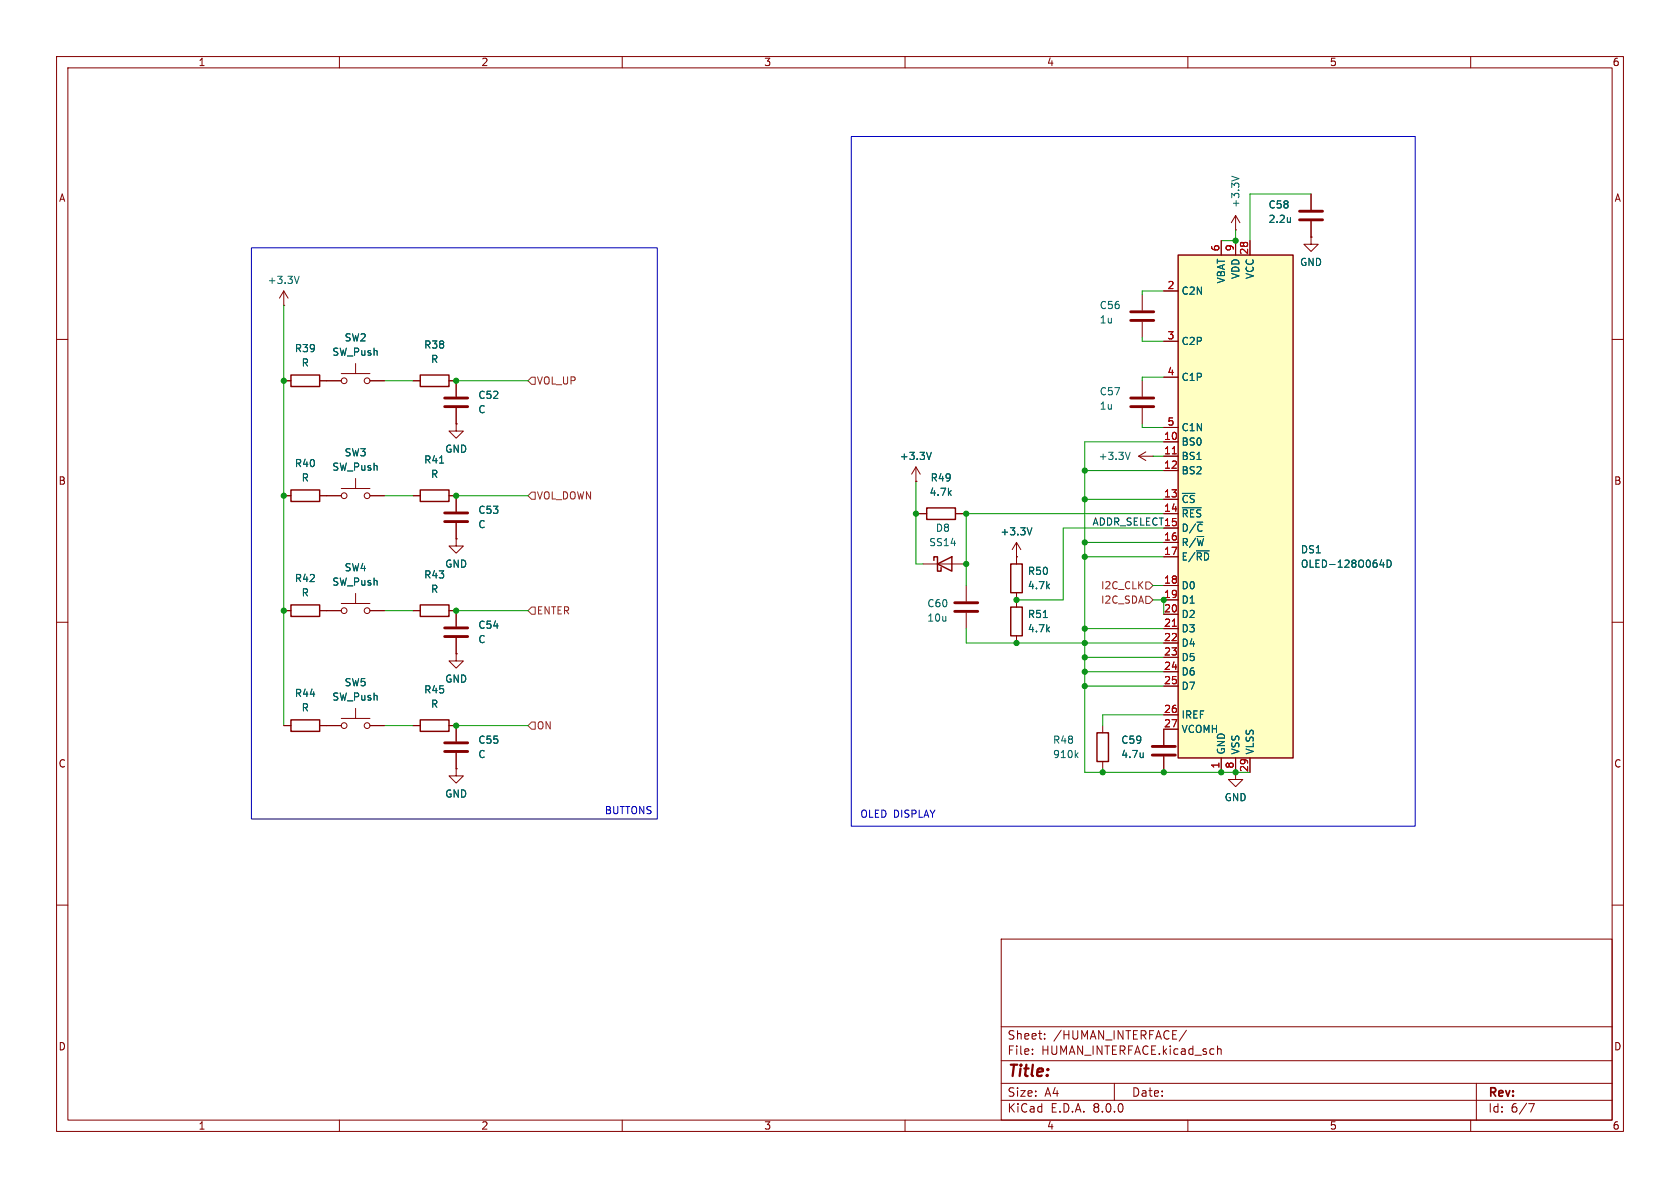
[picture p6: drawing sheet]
<svg xmlns="http://www.w3.org/2000/svg" width="297mm" height="210mm" viewBox="0 0 297 210" stroke-linecap="round" stroke-linejoin="round" font-family="sans-serif">
<g fill="none" stroke="#840000" stroke-width=".18">
<path d="M10 10h277v190h-277zM12 12h273v186h-273zM60 10v2M110 10v2M160 10v2M210 10v2M260 10v2M218.4 38.1l-.7 1.3M218.4 38.1v2.5M218.4 38.1l.8 1.3M231.8 34.3v2.8M231.8 39.1v2.8"/>
<path d="M10 60h2M218.4 40.6h.1M231.8 41.9v1.3h1.2l-1.2 1.3-1.3-1.3h1.3M231.8 41.9h.1M285 60h2M202.6 79.9l-1.3 .7M73 87.6h1.3M79.4 87.6h1.2M179.7 98.4h.1M179.7 95.9l-.8 1.3M179.7 95.9v2.5M179.7 95.9l.8 1.3"/>
<path d="M201.3 80.6l1.3 .8M201.3 80.6h2.5M203.8 80.6h.1M10 110h2M285 110h2M10 160h2M285 160h2M177 166h108v32h-108zM60 198v2M110 198v2M160 198v2M177 194.5h108"/>
<path d="M177 191.5h108M177 187.5h108M177 181.5h108M182.5 186.3v.1M182.5 185.5v.1M184.7 183.6v.1M184.7 182.8v.1M197 191.5v3M209.7 182.1l-1.2 2M210 198v2M215.2 184.9v1.5M215.2 185.5l.3-.1 .3 .1 .1 .9"/>
<path d="M260 198v2M261 191.5v6.5M270.2 195.1h1l-.6 1.5"/>
</g>
<path d="M217.7 31.2l1.3 .4M228.1 38.5v.8M228.1 39.2v.1M199.8 80l-.4 1.2M77.7 81.9h.7M182.4 93.3l-.4 1.3" fill="none" stroke="#006464" stroke-width=".18"/>
<path d="M229.7 38.9h4.1M229.7 37.3h4.1" fill="none" stroke="#840000" stroke-width=".51"/>
<path d="M74.3 86.6h5.1v2h-5.1z" fill="none" stroke="#840000" stroke-width=".25"/>
<path d="M208.3 45.1h20.3v88.9h-20.3z" fill="#ffffc2"/>
<g fill="none" stroke="#840000" stroke-width=".25">
<path d="M208.3 45.1h20.3v88.9h-20.3zM51.4 66.3h5.1v2h-5.1zM74.3 66.3h5.1v2h-5.1zM51.4 86.6h5.1v2h-5.1zM163.8 89.8h5.1v2h-5.1zM165.1 99.1v-.7h.6v2.6h.7v-.7M165.7 99.7l2.6-1.3v2.6zM178.7 99.7h2v5.1h-2zM51.4 106.9h5.1v2.1h-5.1zM74.3 106.9h5.1v2.1h-5.1zM178.7 107.3h2v5.1h-2zM51.4 127.3h5.1v2h-5.1z"/>
<path d="M74.3 127.3h5.1v2h-5.1zM193.9 129.5h2.1v5.1h-2.1z"/>
</g>
<g fill="none" stroke="#840000" stroke-width=".18">
<path d="M231.8 34.3v2.8M231.8 39.1v2.8M50.2 54h.1M50.2 51.4l-.8 1.3M50.2 51.4v2.6M50.2 51.4l.7 1.3M201.9 52.1v2.8M201.9 56.9v2.8M205.7 51.4h2.6M215.9 42.5v2.6M218.4 42.5v2.6M221 42.5v2.6"/>
<path d="M231.8 41.9h.1M50.2 67.3h1.2M56.5 67.3h3.8M60.3 66h5.1M62.9 64.3v1.7M65.4 67.3h2.5M73 67.3h1.3M79.4 67.3h1.2v2.8M80.6 74.9v1.3h1.3l-1.3 1.3-1.2-1.3h1.2M80.6 74.9h.1M80.6 72.1v2.8M201.9 67.3v2.8"/>
<path d="M201.9 72.1v2.8M205.7 78.1h2.6M205.7 60.3h2.6M205.7 66.7h2.6M205.7 75.6h2.6M50.2 87.6h1.2M56.5 87.6h3.8M60.3 86.4h5.1M62.9 84.6v1.8M65.4 87.6h2.5M73 87.6h1.3M79.4 87.6h1.2v2.8"/>
<path d="M80.6 95.3v1.2h1.3l-1.3 1.3-1.2-1.3h1.2M80.6 95.3h.1M80.6 92.5v2.8M161.9 85.1h.1M161.9 82.6l-.7 1.2M161.9 82.6v2.5M161.9 82.6l.8 1.2M162.6 90.8h1.2M163.2 99.7h7.6M168.9 90.8h1.3M179.7 98.4h.1M179.7 98.4v1.3"/>
<path d="M205.7 80.6h2.6M205.7 83.2h2.6M205.7 88.3h2.6M205.7 90.8h2.6M205.7 93.3h2.6M205.7 95.9h2.6M205.7 98.4h2.6M50.2 108h1.2M56.5 108h3.8M60.3 106.7h5.1M62.9 104.9v1.8M65.4 108h2.5"/>
<path d="M73 108h1.3M79.4 108h1.2v2.7M80.6 115.6v1.2h1.3l-1.3 1.3-1.2-1.3h1.2M80.6 115.6h.1M80.6 112.8v2.8M170.8 103.5v2.8M170.8 108.3v2.8M179.7 104.8v2.5M179.7 112.4v1.3M205.7 103.5h2.6M205.7 106h2.6M205.7 108.6h2.6"/>
<path d="M205.7 111.1h2.6M205.7 113.7h2.6M205.7 116.2h2.6M205.7 118.7h2.6M50.2 128.3h1.2M56.5 128.3h3.8M60.3 127h5.1M62.9 125.2v1.8M65.4 128.3h2.5M73 128.3h1.3M79.4 128.3h1.2v2.8M80.6 135.9v1.3h1.3l-1.3 1.2-1.2-1.2h1.2"/>
<path d="M80.6 135.9h.1M80.6 133.1v2.8M194.9 128.3v1.2M194.9 134.6v1.3M205.7 121.3h2.6M205.7 126.4h2.6M205.7 133.7v2.8M208.3 128.9h-2.6v2.8M215.9 134v2.5M218.4 136.5v1.3h1.3l-1.3 1.3-1.2-1.3h1.2M218.4 136.5h.1M218.4 134v2.5"/>
<path d="M221 134v2.5"/>
<circle cx="60.8" cy="67.3" r=".51"/>
<circle cx="64.9" cy="67.3" r=".51"/>
<circle cx="60.8" cy="87.6" r=".51"/>
<circle cx="64.9" cy="87.6" r=".51"/>
<circle cx="60.8" cy="108" r=".51"/>
<circle cx="64.9" cy="108" r=".51"/>
<circle cx="60.8" cy="128.3" r=".51"/>
<circle cx="64.9" cy="128.3" r=".51"/>
</g>
<path d="M207.3 80.2h.7M207.3 110.7h.7" fill="none" stroke="#a90000" stroke-width=".18"/>
<g fill="none" stroke="#006464" stroke-width=".18">
<path d="M228.1 38.5v.8M228.1 39.2v.1M52.9 48.8l-.4 1.3M164.6 80l-.4 1.2M77.7 81.9h.7M182.4 93.3l-.4 1.3M209 89.8h3.4M244 99.9h.7M244.6 99.4v.9M245.2 99a.64 .64 0 0 1 .8 .6 .64 .64 0 0 1-.8 .7zM184.4 109.2h.8M190.2 133.4l.4 .5"/>
<path d="M190.6 133.1l-.5 .5M202.1 133.1v.8M202.1 133.8l-.1 .1"/>
</g>
<g fill="none" stroke="#840000" stroke-width=".51">
<path d="M199.9 56.6h4.1M199.9 55.1h4.1M78.6 71.9h4.1M78.6 70.4h4.1M199.9 71.9h4.1M199.9 70.4h4.1M78.6 92.2h4.1M78.6 90.7h4.1M78.6 112.5h4.1M78.6 111h4.1M168.8 108.1h4M168.8 106.6h4"/>
<path d="M78.6 132.8h4.1M78.6 131.3h4.1M203.7 133.5h4.1M203.7 132h4.1"/>
</g>
<path d="M93.3 67.3l.7-.6h.6v1.2h-.6zM94 87h.6v1.3h-.6l-.7-.7zM94 107.3h.6v1.3h-.6l-.7-.6zM202.6 105.4h.6l.6 .6-.6 .7h-.6zM202.6 102.9h.6l.6 .6-.6 .6h-.6zM94 127.6h.6v1.3h-.6l-.7-.6z" fill="none" stroke="#725600" stroke-width=".18"/>
<path d="M150.5 24.1h99.7v122h-99.7zM44.4 43.8h71.8v101h-71.8z" fill="none" stroke="#0000c2" stroke-width=".18"/>
<g fill="none" stroke="#009600" stroke-width=".18">
<path d="M231.8 34.3h-10.8v8.2M50.2 54v74.3M201.9 59.7v.6h3.8M205.7 51.4h-3.8v.7M218.4 40.6v1.9h-2.5M67.9 67.3h5.1M80.6 67.3h12.7M201.9 74.9v.7h3.8M205.7 78.1h-13.9v58.4h29.2M205.7 66.7h-3.8v.6M67.9 87.6h5.1M80.6 87.6h12.7"/>
<path d="M161.9 90.8h.7M161.9 85.1v14.6h1.3M170.2 90.8h35.5M170.8 90.8v12.7M191.8 95.9h13.9M191.8 83.2h13.9M191.8 88.3h13.9M191.8 98.4h13.9M203.8 80.6h1.9M205.7 93.3h-17.7v12.7h-8.3M67.9 108h5.1M80.6 108h12.7"/>
<path d="M170.8 111.1v2.6h34.9M191.8 116.2h13.9M191.8 118.7h13.9M191.8 111.1h13.9M203.8 106h1.9v2.6M203.8 103.5h1.9M67.9 128.3h5.1M80.6 128.3h12.7M191.8 121.3h13.9M194.9 135.9v.6M205.7 126.4h-10.8v1.9"/>
</g>
<g fill="#009600" stroke="#009600" stroke-width=".18">
<circle cx="191.8" cy="111.1" r=".46"/>
<circle cx="179.7" cy="106" r=".46"/>
<circle cx="191.8" cy="98.4" r=".46"/>
<circle cx="191.8" cy="95.9" r=".46"/>
<circle cx="191.8" cy="83.2" r=".46"/>
<circle cx="191.8" cy="88.3" r=".46"/>
<circle cx="170.8" cy="90.8" r=".46"/>
<circle cx="170.8" cy="99.7" r=".46"/>
<circle cx="179.7" cy="113.7" r=".46"/>
<circle cx="161.9" cy="90.8" r=".46"/>
<circle cx="205.7" cy="106" r=".46"/>
<circle cx="191.8" cy="116.2" r=".46"/>
<circle cx="191.8" cy="118.7" r=".46"/>
<circle cx="191.8" cy="121.3" r=".46"/>
<circle cx="191.8" cy="113.7" r=".46"/>
<circle cx="194.9" cy="136.5" r=".46"/>
<circle cx="218.4" cy="136.5" r=".46"/>
<circle cx="215.9" cy="136.5" r=".46"/>
<circle cx="205.7" cy="136.5" r=".46"/>
<circle cx="50.2" cy="108" r=".46"/>
<circle cx="80.6" cy="87.6" r=".46"/>
<circle cx="80.6" cy="128.3" r=".46"/>
<circle cx="80.6" cy="108" r=".46"/>
<circle cx="218.4" cy="42.5" r=".46"/>
<circle cx="50.2" cy="67.3" r=".46"/>
<circle cx="50.2" cy="87.6" r=".46"/>
<circle cx="80.6" cy="67.3" r=".46"/>
</g>
<text font-size="2.8" fill="#840000" x="178" y="190.9">Title:</text>
<g font-size="2.1" fill="#840000">
<text x="178" y="184">Sheet:</text>
<text x="186.2" y="184">/HUMAN_INTERFACE/</text>
<text x="178" y="186.7">File:</text>
<text x="184.1" y="186.7">HUMAN_INTERFACE.kicad_sch</text>
<text x="178" y="196.9">KiCad</text>
<text x="178" y="194.1">Size:</text>
<text x="184.7" y="194.1">A4</text>
<text x="185.7" y="196.9">E.D.A.</text>
<text x="193.3" y="196.9">8.0.0</text>
<text x="200" y="194.1">Date:</text>
<text x="263" y="194.3">Rev:</text>
<text x="263" y="196.9">Id:</text>
<text x="267.1" y="196.9">6/7</text>
</g>
<g font-size="1.8" fill="#840000">
<text x="35" y="11.9">1</text>
<text x="85" y="11.9">2</text>
<text x="135" y="11.9">3</text>
<text x="185" y="11.9">4</text>
<text x="235" y="11.9">5</text>
<text x="285" y="11.9">6</text>
<text x="10.3" y="35.9">A</text>
<text x="285.3" y="35.9">A</text>
<text x="10.3" y="85.9">B</text>
<text x="285.3" y="85.9">B</text>
<text x="10.3" y="135.9">C</text>
<text x="285.3" y="135.9">C</text>
<text x="10.3" y="185.9">D</text>
<text x="285.3" y="185.9">D</text>
<text x="35" y="199.9">1</text>
<text x="85" y="199.9">2</text>
<text x="135" y="199.9">3</text>
<text x="185" y="199.9">4</text>
<text x="235" y="199.9">5</text>
<text x="285" y="199.9">6</text>
</g>
<g font-size="1.8" fill="#006464">
<text x="219.3" y="36.8" transform="rotate(-90 219.3 36.8)">+3.3V</text>
<text x="224.2" y="37.1">C58</text>
<text x="224.2" y="39.6">2.2u</text>
<text x="229.7" y="47.2">GND</text>
<text x="47.2" y="50.4">+3.3V</text>
<text x="208.8" y="52.3">C2N</text>
<text x="216.8" y="50.2" transform="rotate(-90 216.8 50.2)">VBAT</text>
<text x="219.3" y="49.4" transform="rotate(-90 219.3 49.4)">VDD</text>
<text x="221.8" y="49.4" transform="rotate(-90 221.8 49.4)">VCC</text>
<text x="194.3" y="57.4">1u</text>
<text x="194.3" y="54.8">C56</text>
<text x="52" y="62.5">R39</text>
<text x="53.2" y="65">R</text>
<text x="58.7" y="63.1">SW_Push</text>
<text x="60.8" y="60.6">SW2</text>
<text x="74.9" y="61.8">R38</text>
<text x="76.1" y="64.4">R</text>
<text x="208.8" y="61.2">C2P</text>
<text x="84.5" y="70.7">C52</text>
<text x="194.3" y="70.1">C57</text>
<text x="208.8" y="67.5">C1P</text>
<text x="84.5" y="73.3">C</text>
<text x="194.3" y="72.6">1u</text>
<text x="208.8" y="76.4">C1N</text>
<text x="52" y="82.8">R40</text>
<text x="58.7" y="83.4">SW_Push</text>
<text x="60.8" y="80.9">SW3</text>
<text x="74.9" y="82.1">R41</text>
<text x="78.6" y="80.2">GND</text>
<text x="159" y="81.5">+3.3V</text>
<text x="194.1" y="81.5">+3.3V</text>
<text x="208.8" y="79">BS0</text>
<text x="208.8" y="81.5">BS1</text>
<text x="53.2" y="85.3">R</text>
<text x="76.1" y="84.7">R</text>
<text x="164.2" y="87.9">4.7k</text>
<text x="164.4" y="85.3">R49</text>
<text x="208.8" y="84">BS2</text>
<text x="208.8" y="89.1">~{CS}</text>
<text x="84.5" y="91">C53</text>
<text x="84.5" y="93.6">C</text>
<text x="165.3" y="94.2">D8</text>
<text x="176.8" y="94.8">+3.3V</text>
<text x="208.8" y="91.7">~{RES}</text>
<text x="208.8" y="94.2">D/~{C}</text>
<text x="60.8" y="101.2">SW4</text>
<text x="78.6" y="100.6">GND</text>
<text x="164.2" y="96.7">SS14</text>
<text x="181.6" y="101.8">R50</text>
<text x="208.8" y="96.7">R/~{W}</text>
<text x="208.8" y="99.3">E/~{RD}</text>
<text x="229.9" y="100.6">OLED-128O064D</text>
<text x="229.9" y="98">DS1</text>
<text x="52" y="103.1">R42</text>
<text x="53.2" y="105.6">R</text>
<text x="58.7" y="103.7">SW_Push</text>
<text x="74.9" y="102.5">R43</text>
<text x="76.1" y="105">R</text>
<text x="163.8" y="107.5">C60</text>
<text x="181.6" y="104.4">4.7k</text>
<text x="208.8" y="104.4">D0</text>
<text x="208.8" y="106.9">D1</text>
<text x="84.5" y="111.4">C54</text>
<text x="84.5" y="113.9">C</text>
<text x="163.8" y="110.1">10u</text>
<text x="181.6" y="112">4.7k</text>
<text x="181.6" y="109.4">R51</text>
<text x="208.8" y="109.4">D2</text>
<text x="208.8" y="112">D3</text>
<text x="208.8" y="114.5">D4</text>
<text x="208.8" y="117.1">D5</text>
<text x="208.8" y="119.6">D6</text>
<text x="52" y="123.4">R44</text>
<text x="53.2" y="126">R</text>
<text x="58.7" y="124.1">SW_Push</text>
<text x="60.8" y="121.5">SW5</text>
<text x="74.9" y="122.8">R45</text>
<text x="76.1" y="125.3">R</text>
<text x="78.6" y="120.9">GND</text>
<text x="208.8" y="122.1">D7</text>
<text x="84.5" y="131.7">C55</text>
<text x="186.1" y="131.7">R48</text>
<text x="198.1" y="131.7">C59</text>
<text x="208.8" y="127.2">IREF</text>
<text x="208.8" y="129.8">VCOMH</text>
<text x="84.5" y="134.2">C</text>
<text x="186.1" y="134.2">910k</text>
<text x="198.1" y="134.2">4.7u</text>
<text x="216.8" y="133.5" transform="rotate(-90 216.8 133.5)">GND</text>
<text x="219.3" y="133.5" transform="rotate(-90 219.3 133.5)">VSS</text>
<text x="221.8" y="133.5" transform="rotate(-90 221.8 133.5)">VLSS</text>
<text x="78.6" y="141.2">GND</text>
<text x="216.4" y="141.8">GND</text>
</g>
<g font-size="1.8" fill="#a90000">
<text x="215.6" y="44.5" transform="rotate(-90 215.6 44.5)">6</text>
<text x="218.2" y="44.5" transform="rotate(-90 218.2 44.5)">9</text>
<text x="220.7" y="45.1" transform="rotate(-90 220.7 45.1)">28</text>
<text x="206.3" y="51.2">2</text>
<text x="206.3" y="60.1">3</text>
<text x="206.3" y="66.4">4</text>
<text x="205.7" y="77.9">10</text>
<text x="206.3" y="75.3">5</text>
<text x="205.7" y="80.4">11</text>
<text x="205.7" y="82.9">12</text>
<text x="205.7" y="88">13</text>
<text x="205.7" y="90.6">14</text>
<text x="205.7" y="95.6">16</text>
<text x="205.7" y="93.1">15</text>
<text x="205.7" y="98.2">17</text>
<text x="205.7" y="103.3">18</text>
<text x="205.7" y="105.8">19</text>
<text x="205.7" y="108.3">20</text>
<text x="205.7" y="110.9">21</text>
<text x="205.7" y="113.4">22</text>
<text x="205.7" y="116">23</text>
<text x="205.7" y="118.5">24</text>
<text x="205.7" y="121">25</text>
<text x="205.7" y="126.1">26</text>
<text x="205.7" y="128.7">27</text>
<text x="215.6" y="136" transform="rotate(-90 215.6 136)">1</text>
<text x="218.2" y="136" transform="rotate(-90 218.2 136)">8</text>
<text x="220.7" y="136.6" transform="rotate(-90 220.7 136.6)">29</text>
</g>
<g font-size="1.8" fill="#725600">
<text x="94.8" y="68.2">VOL_UP</text>
<text x="94.8" y="88.5">VOL_DOWN</text>
<text x="194.6" y="106.9">I2C_SDA</text>
<text x="194.6" y="104.4">I2C_CLK</text>
<text x="94.8" y="108.8">ENTER</text>
<text x="94.8" y="129.1">ON</text>
</g>
<text font-size="1.8" fill="#0f0f0f" x="193" y="93">ADDR_SELECT15</text>
<g font-size="1.8" fill="#0000c2">
<text x="106.8" y="144.1">BUTTONS</text>
<text x="152" y="144.8">OLED DISPLAY</text>
</g>
</svg>
